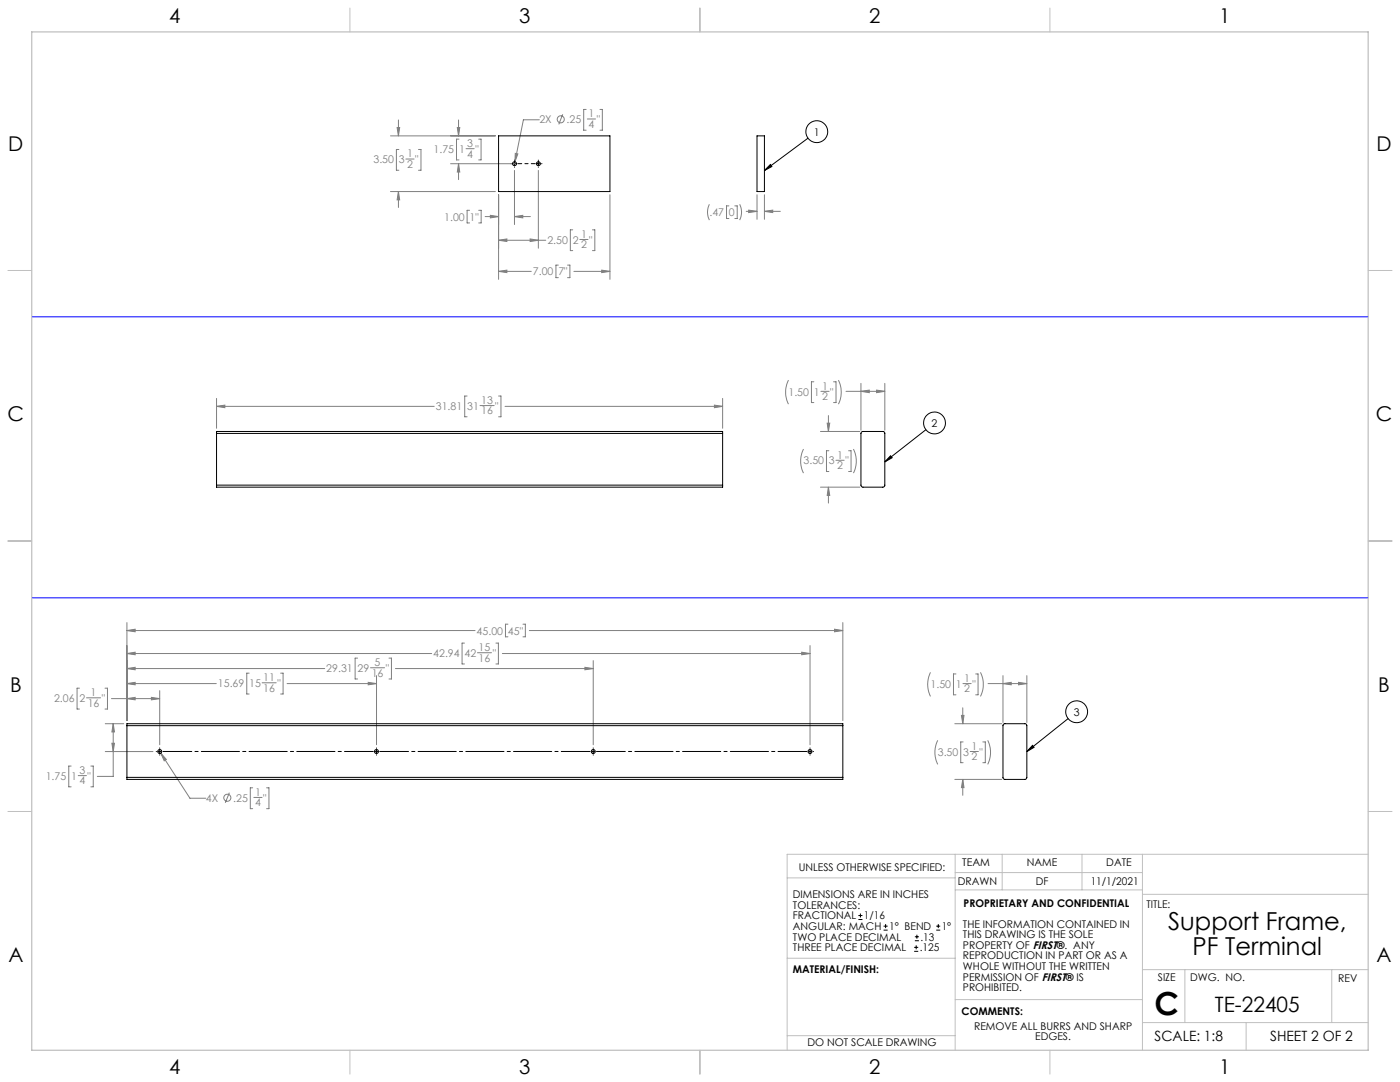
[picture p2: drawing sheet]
<svg xmlns="http://www.w3.org/2000/svg" width="559mm" height="432mm" viewBox="0 0 559 432" stroke-linecap="round" stroke-linejoin="round" font-family="sans-serif">
<g fill="none" stroke="#c0c0c0" stroke-width=".4">
<path d="M139.7 3.2v9.5M279.4 3.2v9.5M419.1 3.2v9.5M3.1 107.9h9.6M546.1 107.9h9.5M3.1 215.9h9.6M546.1 215.9h9.5M3.1 323.8h9.6M546.1 323.8h9.5M314.2 350.3h67M381.2 340.9v78.2M381.2 355.1h74.8"/>
<path d="M381.2 348.2h74.8M400 340.9v14.2M431.9 340.9v14.2M456 340.9v78.2M456 356.9h90.1M546.1 340.9h-231.9v78.2M314.2 382.4h67.2M381.2 398.9h74.8M456 387h90.1M472.9 387v21.1M531.6 387v21.1M139.7 419.1v9.6"/>
<path d="M279.4 419.1v9.6M314.2 413.3h67M419.1 419.1v9.6M456 408.1h90.1M497.4 408.1v11"/>
</g>
<path d="M12.7 12.7h533.4v406.4h-533.4z" fill="none" stroke="#c0c0c0" stroke-width=".5"/>
<g fill="none" stroke="#808080" stroke-width=".4">
<path d="M155.9 54.2h41.8M158.5 50.9h1l-.5 3.3zM159 47.9v6.3M159.2 59.7h-1v8.2h1M167 59.7h1v8.2h-1M182.5 50.9h1l-.5 3.3zM183 47.9v6.3M183.2 55.5h-1v8.3h1M186 59.3h3.3M191.1 55.5h.9v8.3h-.9M215.3 47.8h-6.4l-3.4 16.8M224.6 45.6l-1.6 4"/>
<path d="M234 43.7h-1v8.3h1M234.4 47.5h3.3M239.5 43.7h.9v8.3h-.9M155.9 76.4h41.8M159 76.4l.5 3.4h-1zM159 76.4v6.4M162 63.5h3.3M179.8 65.3h25.7M183 65.3l.5 3.4h-1zM183 65.3v6.4M199 77.7v33.8M205.4 68v21.6"/>
<path d="M205.7 61.2l1 .2-1.2 3.2zM214.9 68v31.1M243.5 77.7v33.8M302.2 77.7v9.8M305.1 77.7v9.8M187.4 83.9h-1v5.1h1M191.1 83.9h1v5.1h-1M193.6 86.4h5.4M195.7 85.9l3.3 .5-3.3 .6zM199 95.9l3.3-.5v1zM199 95.9h18.8M205.4 86.4l3.3-.5v1.1z"/>
<path d="M205.4 86.4h6.3M211.6 95.4l3.3 .5-3.3 .5zM228.6 91.7h-1v8.3h1M231.4 95.6h3.3M236.5 91.7h.9v8.3h-.9M283.1 81.5a7.1 7.1 0 0 0 0 6.3M290.9 82.2h-.9v5h.9M293.3 82.2h1v5h-1M295.2 81.5a7.1 7.1 0 0 1 0 6.3M297.9 84.3h4.3M298.8 83.9l3.4 .4-3.4 .5zM305.1 84.3l3.3-.4v.9z"/>
<path d="M305.1 84.3h6.4M199 108.3l3.3-.5v1zM199 108.3h13.1M222.8 105.8h-.9v5h.9M226.5 105.8h1v5h-1M229.1 108.3h14.4M240.2 107.8l3.3 .5-3.3 .5zM86.4 159v11.9M186.4 158h-.9v8.3h.9M199 158h1v8.3h-1M288.4 159v11.9M314.7 151.7a10.7 10.7 0 0 0 0 9.6"/>
<path d="M324.8 152.4h-.9v8.3h.9M327.7 156.2h3.2M332.7 152.4h1v8.3h-1M334.6 151.7a10.7 10.7 0 0 1 0 9.6M337.7 156.2h15.5M343.6 156.2l3.4-.5v1zM343.6 153v18.7M349.9 155.7l3.3 .5-3.3 .5zM353.2 153v18.7M86.4 162.2l3.3-.5v1zM86.4 162.2h86.9M191.6 161.9h5.6"/>
<path d="M201.6 162.2h86.8M285.2 161.7l3.2 .5-3.2 .5zM320.7 179.2a10.7 10.7 0 0 0 0 9.6M327.5 172.2h15.7M330.2 168.9h1l-.5 3.3zM330.7 165.8v6.4M330.8 179.9h-.9v8.3h.9M338.7 179.9h1v8.3h-1M340.6 179.2a10.7 10.7 0 0 1 0 9.6M327.5 194.4h15.7M330.7 194.4l.5 3.3h-1zM330.7 194.4v6.4"/>
<path d="M333.7 183.7h3.2M50.7 251.6l3.2-.5v1zM50.7 248.5v39M50.7 251.6h138.9M185.4 256.6h-1v8.4h1M197.9 256.6h1v8.4h-1M202.7 249.1h-.9v5h.9M208.7 249.1h1v5h-1M211.3 251.6h125.1M323.3 257.6v39.6M333.1 251.1l3.3 .5-3.3 .5zM336.4 248.5v39"/>
<path d="M31.7 274.6h-.9v8.4h.9M34.5 278.5h5.6M41.9 274.6h1v8.4h-1M44.5 278.8h19.2M50.7 278.8l3.2-.5v1zM50.7 272.8l3.2-.5v1zM50.7 266.8l3.2-.5v1zM50.7 260.8l3.2-.5v1zM50.7 272.8h35.6M50.7 266.8h78.9M50.7 260.8h121.6M60.4 278.3l3.3 .5-3.3 .5z"/>
<path d="M63.7 275.6v21.6M99.4 268.6h-.9v8.4h.9M104.6 272.5h5.6M112 268.6h1v8.4h-1M114.6 272.8h35.7M142.7 262.6h-1v8.4h1M147 272.3l3.3 .5-3.3 .5zM147.9 266.5h5.6M150.3 269.6v27.6M155.3 262.6h.9v8.4h-.9M157.8 266.8h79M190.6 260.5h5.6"/>
<path d="M200.5 260.8h122.8M233.5 266.3l3.3 .5-3.3 .5zM236.8 263.6v33.6M320 260.3l3.3 .5-3.3 .5zM371.4 268.3a10.7 10.7 0 0 0 0 9.6M381.6 269h-1v8.3h1M384.4 272.8h3.2M389.4 269h1v8.3h-1M391.3 268.3a10.7 10.7 0 0 1 0 9.6M394.4 272.8h15.5M400.3 269.6v18.7M400.3 272.8l3.3-.5v1z"/>
<path d="M406.5 272.3l3.4 .5-3.4 .5zM409.9 269.6v18.7M42 288.8h7.4M42 299.9h19.1M44.7 296.6h1l-.5 3.3zM45.2 288.8v21h-6.4M45.2 288.8l.5 3.3h-1zM374.3 295.5a10.7 10.7 0 0 0 0 9.5M381.1 288.8h18.7M383.8 285.5h1l-.5 3.3zM384.3 282.5v6.3M384.4 296.1h-.9v8.3h.9"/>
<path d="M387.2 299.9h3.3M392.3 296.1h1v8.3h-1M394.2 295.5a10.7 10.7 0 0 1 0 9.5M28.4 305.7h-1v8.3h1M31.2 309.5h3.3M36.3 305.7h.9v8.3h-.9M64.2 300.6l2.2 2.5-.9 .5zM64.2 300.6l11.6 18h6.4M91.5 316.3l-1.6 4.1M100.9 314.4h-1v8.3h1M101.3 318.2h3.3M106.4 314.4h1v8.3h-1"/>
<path d="M381.1 311h18.7M384.3 311l.5 3.3h-1zM384.3 311v6.4"/>
<circle cx="223.8" cy="47.6" r="1.42"/>
<circle cx="90.7" cy="318.4" r="1.41"/>
</g>
<g fill="none" stroke="#000" stroke-width=".4">
<path d="M322.5 55.1l-17.4 13M203.9 65.3h.2M204.7 65.3h1.3M205.4 63.9v.2M205.4 64.7v1.3M205.4 66.6v.1M214.2 65.3h1.3M214.9 63.9v.2M214.9 64.7v1.3M214.9 66.6v.1M216.1 65.3h.2M307.5 65.7l.6 .8-3 1.6z"/>
<path d="M369.6 171.5l-16.4 12.8M355.5 181.9l.6 .8-2.9 1.6zM62.3 299.9h.2M63.1 299.9h1.3M63.7 298.5v.2M63.7 299.3v1.3M149.6 299.9h1.3M150.3 298.5v.2M150.3 299.3v1.3M236.1 299.9h1.3M236.8 298.5v.2M236.8 299.3v1.3"/>
<path d="M322.7 299.9h1.3M323.3 298.5v.2M323.3 299.3v1.3M324.6 299.9h.1M412.1 297.5l.7 .7-2.9 1.7zM426.3 286.8l-16.4 13.1M63.7 301.2v.1M150.3 301.2v.1M236.8 301.2v.1M323.3 301.2v.1"/>
<circle cx="326" cy="52.5" r="4.4"/>
<circle cx="373" cy="168.8" r="4.4"/>
<circle cx="429.7" cy="284" r="4.4"/>
</g>
<path d="M206.7 65.3h6.9" fill="none" stroke="#000" stroke-width=".4" stroke-dasharray="15.2 1.3 1.3 1.3" stroke-dashoffset="13.7"/>
<path d="M65 299.9h84M151.6 299.9h83.9M238.1 299.9h84" fill="none" stroke="#000" stroke-width=".4" stroke-dasharray="15.2 1.3 1.3 1.3" stroke-dashoffset="3.7"/>
<path d="M13 126.4h533M13 238.6h533" fill="none" stroke="#00f" stroke-width=".4"/>
<path d="M307.5 65.7l.6 .8-3 1.6zM355.5 181.9l.6 .8-2.9 1.6zM412.1 297.5l.7 .7-2.9 1.7z" fill="#000"/>
<path d="M182.5 50.9h1l-.5 3.3zM183 65.3l.5 3.4h-1zM159 76.4l.5 3.4h-1zM158.5 50.9h1l-.5 3.3zM195.7 85.9l3.3 .5-3.3 .6zM205.4 86.4l3.3-.5v1.1zM199 95.9l3.3-.5v1zM211.6 95.4l3.3 .5-3.3 .5zM240.2 107.8l3.3 .5-3.3 .5zM199 108.3l3.3-.5v1zM205.7 61.2l-.2 3.4 1.2-3.2zM86.4 162.2l3.3-.5v1zM285.2 161.7l3.2 .5-3.2 .5zM45.2 288.8l.5 3.3h-1zM44.7 296.6h1l-.5 3.3zM50.7 278.8l3.2-.5v1zM60.4 278.3l3.3 .5-3.3 .5zM50.7 272.8l3.2-.5v1zM147 272.3l3.3 .5-3.3 .5zM50.7 266.8l3.2-.5v1zM233.5 266.3l3.3 .5-3.3 .5zM50.7 260.8l3.2-.5v1zM320 260.3l3.3 .5-3.3 .5zM50.7 251.6l3.2-.5v1zM333.1 251.1l3.3 .5-3.3 .5zM64.2 300.6l1.3 3 .9-.5zM305.1 84.3l3.3-.4v.9zM298.8 83.9l3.4 .4-3.4 .5zM343.6 156.2l3.4-.5v1zM349.9 155.7l3.3 .5-3.3 .5zM330.2 168.9h1l-.5 3.3zM330.7 194.4l.5 3.3h-1zM383.8 285.5h1l-.5 3.3zM384.3 311l.5 3.3h-1zM400.3 272.8l3.3-.5v1zM406.5 272.3l3.4 .5-3.4 .5z" fill="#808080"/>
<g fill="none" stroke="#000" stroke-width=".4">
<path d="M199 54.2h44.5v22.2h-44.5zM302.2 54.2h2.9v22.2h-2.9zM86.4 173v-.8h202v.8M86.4 173h202M86.4 173v20.6M288.4 173v20.6M343.9 172.4l.4-.2h8.2l.6 .5 .1 21.1-.5 .5-8.2 .1-.8-.5-.1-20.9zM86.4 193.6v.8h202v-.8M86.4 193.6h202M50.7 289.6v-.8h285.7v.8M50.7 289.6h285.7M50.7 289.6v20.6"/>
<path d="M336.4 289.6v20.6M400.5 289l.5-.2h8.2l.6 .5 .1 20.9-.5 .8h-8.3l-.7-.4-.1-21.1zM50.7 310.2v.8h285.7v-.8M50.7 310.2h285.7M342.6 367h1.6M342.6 365.4h1.6M343.4 364.6v1.5M352.7 371.2h1.6M352.7 369.6h1.6M353.5 368.8v1.6M364.9 379.7h1.6M364.9 378.1h1.6"/>
<path d="M365.2 375.4h1.6M365.2 373.8h1.6M365.7 377.3v1.5M366 373v1.6M373.7 371.2h1.6M373.7 369.6h1.6M374.5 368.8v1.6"/>
<circle cx="205.4" cy="65.3" r=".8"/>
<circle cx="214.9" cy="65.3" r=".8"/>
<circle cx="63.8" cy="299.9" r=".8"/>
<circle cx="150.3" cy="299.9" r=".8"/>
<circle cx="236.8" cy="299.9" r=".8"/>
<circle cx="323.3" cy="299.9" r=".8"/>
</g>
<text font-size="12.7" x="460.9" y="405.2">C</text>
<g font-size="9.9">
<text x="466.2" y="371.2">Support Frame,</text>
<text x="476" y="381.1">PF Terminal</text>
</g>
<text font-size="8.5" x="484.9" y="404">TE-22405</text>
<g font-size="8.1">
<text x="67.6" y="9.3">4</text>
<text x="207.3" y="9.3">3</text>
<text x="347" y="9.3">2</text>
<text x="486.7" y="9.3">1</text>
<text x="3.3" y="60.1">D</text>
<text x="549.4" y="60.1">D</text>
<text x="3" y="168">C</text>
<text x="549.1" y="168">C</text>
<text x="4" y="276">B</text>
<text x="550.1" y="276">B</text>
<text x="3.3" y="383.9">A</text>
<text x="549.4" y="383.9">A</text>
<text x="67.6" y="428.4">4</text>
<text x="207.3" y="428.4">3</text>
<text x="347" y="428.4">2</text>
<text x="486.7" y="428.4">1</text>
</g>
<g font-size="5.6">
<text x="460.9" y="415.2">SCALE: 1:8</text>
<text x="507" y="415.2">SHEET 2 OF 2</text>
</g>
<g font-size="4.2" fill="#808080">
<text x="234.9" y="46.8">1</text>
<text x="215.3" y="49.2">2X</text>
<text x="226.2" y="49.2">.25</text>
<text x="234.9" y="51">4</text>
<text x="238.2" y="49.2">&quot;</text>
<text x="186.5" y="58.7">3</text>
<text x="149.1" y="65.1">3.50</text>
<text x="159.2" y="65.1">3</text>
<text x="162.5" y="62.8">1</text>
<text x="165.8" y="65.1">&quot;</text>
<text x="173.1" y="61">1.75</text>
<text x="183.2" y="61">1</text>
<text x="186.5" y="62.9">4</text>
<text x="189.8" y="61">&quot;</text>
<text x="162.5" y="67">2</text>
<text x="177.3" y="88">1.00</text>
<text x="187.4" y="88">1&quot;</text>
<text x="283.2" y="86.3">.47</text>
<text x="291" y="86.3">0</text>
<text x="231.9" y="94.9">1</text>
<text x="218.5" y="97.2">2.50</text>
<text x="228.6" y="97.2">2</text>
<text x="231.9" y="99.1">2</text>
<text x="235.2" y="97.2">&quot;</text>
<text x="212.7" y="109.9">7.00</text>
<text x="222.9" y="109.9">7&quot;</text>
<text x="328.1" y="155.5">1</text>
<text x="192.1" y="161.2">13</text>
<text x="314.7" y="157.8">1.50</text>
<text x="324.9" y="157.8">1</text>
<text x="328.1" y="159.7">2</text>
<text x="331.4" y="157.8">&quot;</text>
<text x="174" y="163.5">31.81</text>
<text x="186.5" y="163.5">31</text>
<text x="192.1" y="165.4">16</text>
<text x="197.7" y="163.5">&quot;</text>
<text x="320.7" y="185.4">3.50</text>
<text x="330.9" y="185.4">3</text>
<text x="334.1" y="183">1</text>
<text x="337.4" y="185.4">&quot;</text>
<text x="334.1" y="187.2">2</text>
<text x="190.3" y="253.2">45.00</text>
<text x="202.7" y="253.2">45&quot;</text>
<text x="172.9" y="262.1">42.94</text>
<text x="185.4" y="262.1">42</text>
<text x="191" y="259.8">15</text>
<text x="196.7" y="262.1">&quot;</text>
<text x="130.3" y="268.1">29.31</text>
<text x="142.7" y="268.1">29</text>
<text x="149.5" y="265.8">5</text>
<text x="154" y="268.1">&quot;</text>
<text x="191" y="264">16</text>
<text x="87" y="274.1">15.69</text>
<text x="99.5" y="274.1">15</text>
<text x="105.1" y="271.8">11</text>
<text x="110.7" y="274.1">&quot;</text>
<text x="148.4" y="270">16</text>
<text x="371.4" y="274.5">1.50</text>
<text x="381.6" y="274.5">1</text>
<text x="384.9" y="272.1">1</text>
<text x="388.1" y="274.5">&quot;</text>
<text x="21.6" y="280.1">2.06</text>
<text x="31.7" y="280.1">2</text>
<text x="36.2" y="277.8">1</text>
<text x="40.6" y="280.1">&quot;</text>
<text x="105.1" y="276">16</text>
<text x="384.9" y="276.3">2</text>
<text x="35" y="282">16</text>
<text x="387.7" y="299.3">1</text>
<text x="374.3" y="301.6">3.50</text>
<text x="384.5" y="301.6">3</text>
<text x="387.7" y="303.5">2</text>
<text x="391" y="301.6">&quot;</text>
<text x="18.3" y="311.2">1.75</text>
<text x="28.4" y="311.2">1</text>
<text x="31.7" y="308.9">3</text>
<text x="35" y="311.2">&quot;</text>
<text x="31.7" y="313.1">4</text>
<text x="101.8" y="317.6">1</text>
<text x="82.2" y="319.9">4X</text>
<text x="93.1" y="319.9">.25</text>
<text x="101.8" y="321.8">4</text>
<text x="105.1" y="319.9">&quot;</text>
</g>
<g font-size="4.2">
<text x="324.9" y="54.1">1</text>
<text x="371.8" y="170.3">2</text>
<text x="428.6" y="285.6">3</text>
<text x="318.8" y="347.7">UNLESS OTHERWISE SPECIFIED:</text>
<text x="384.1" y="345.5">TEAM</text>
<text x="409.9" y="345.7">NAME</text>
<text x="441.6" y="345.7">DATE</text>
<text x="382.3" y="353.3">DRAWN</text>
<text x="413.5" y="353.3">DF</text>
<text x="435.3" y="353.3">11/1/2021</text>
<text x="316.5" y="358.5">DIMENSIONS ARE IN INCHES</text>
<text x="316.5" y="362.7">TOLERANCES:</text>
<text x="384.6" y="361.9">PROPRIETARY AND CONFIDENTIAL</text>
<text x="457.6" y="362.3">TITLE:</text>
<text x="316.5" y="371.2">ANGULAR: MACH</text>
<text x="316.5" y="366.9">FRACTIONAL</text>
<text x="344.8" y="366.9">1/16</text>
<text x="354.9" y="371.2">1° BEND</text>
<text x="375.9" y="371.2">1°</text>
<text x="384.4" y="370.2">THE INFORMATION CONTAINED IN</text>
<text x="316.5" y="375.4">TWO PLACE DECIMAL</text>
<text x="367.4" y="375.4">.13</text>
<text x="384.4" y="374.4">THIS DRAWING IS THE SOLE</text>
<text x="316.5" y="379.6">THREE PLACE DECIMAL</text>
<text x="367.1" y="379.6">.125</text>
<text x="384.4" y="378.6">PROPERTY OF FIRST®. ANY</text>
<text x="384.4" y="382.9">REPRODUCTION IN PART OR AS A</text>
<text x="316.5" y="388.4">MATERIAL/FINISH:</text>
<text x="384.4" y="387.1">WHOLE WITHOUT THE WRITTEN</text>
<text x="384.4" y="391.3">PERMISSION OF FIRST® IS</text>
<text x="384.4" y="395.6">PROHIBITED.</text>
<text x="462.2" y="391.3">SIZE</text>
<text x="475.1" y="391.3">DWG. NO.</text>
<text x="534.1" y="391.8">REV</text>
<text x="383.8" y="405.1">COMMENTS:</text>
<text x="388.8" y="410.9">REMOVE ALL BURRS AND SHARP</text>
<text x="322.3" y="417.6">DO NOT SCALE DRAWING</text>
<text x="413.2" y="415.2">EDGES.</text>
</g>
</svg>
